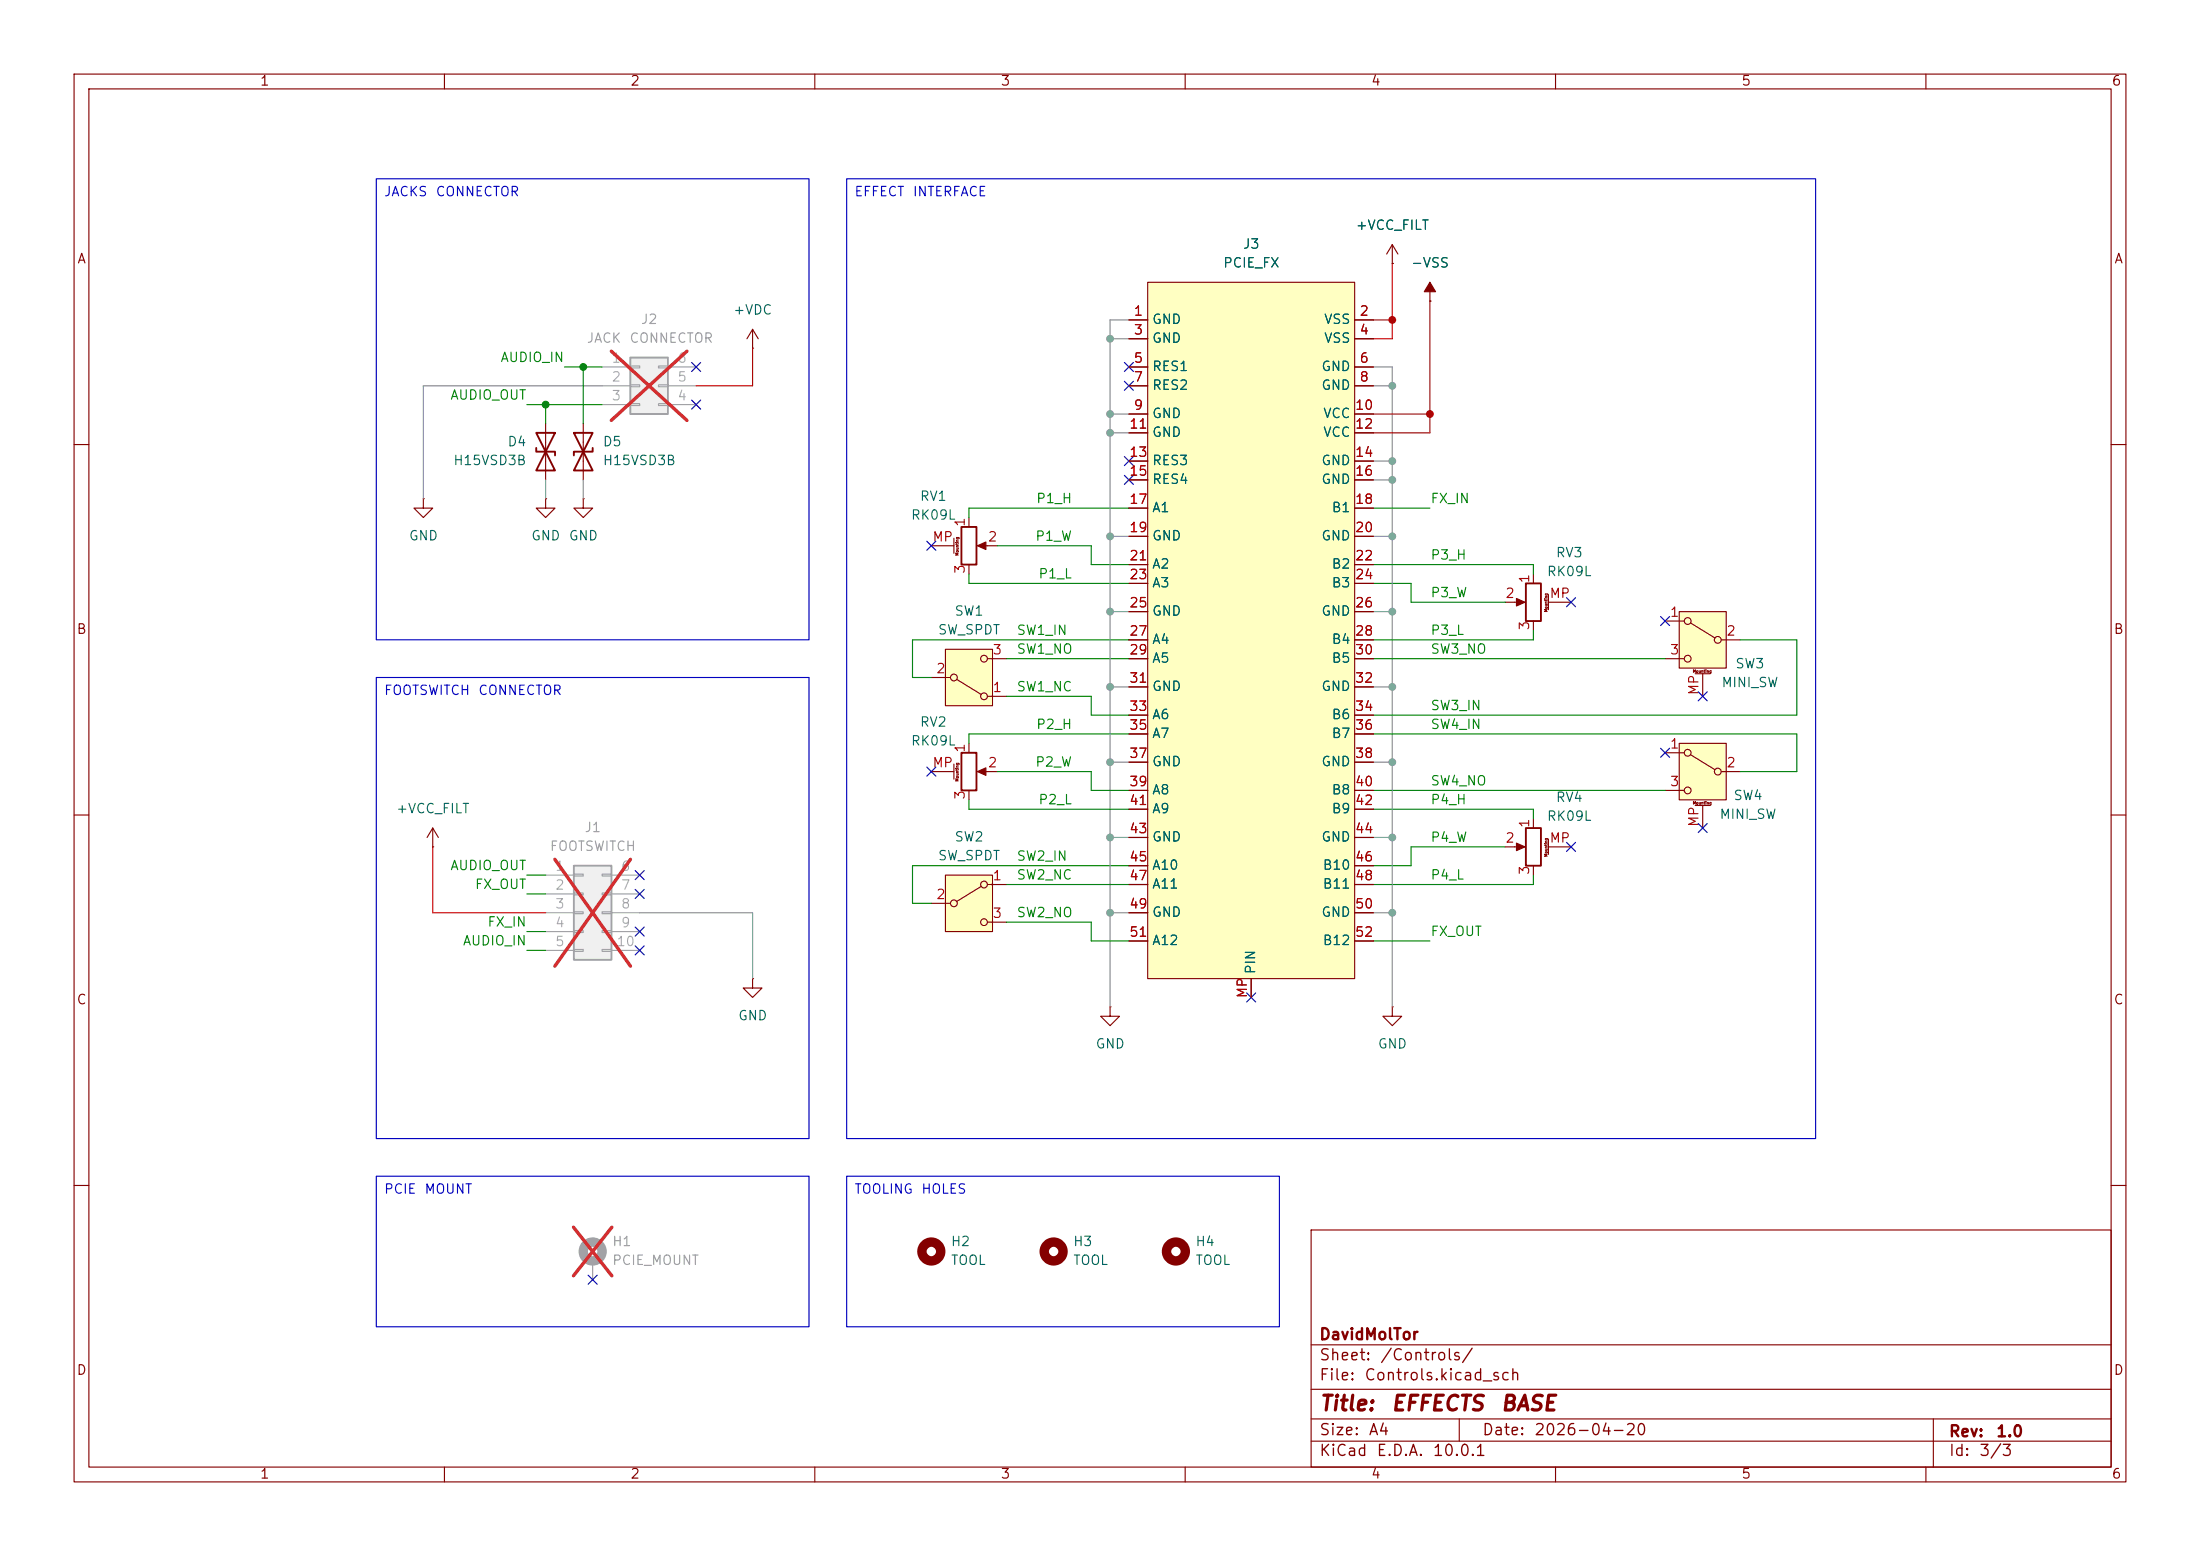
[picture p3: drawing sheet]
<svg xmlns="http://www.w3.org/2000/svg" width="297mm" height="210mm" viewBox="0 0 297 210" stroke-linecap="round" stroke-linejoin="round" font-family="sans-serif">
<g fill="none" stroke="#840000" stroke-width=".15">
<path d="M10 10h277v190h-277zM12 12h273v186h-273zM60 10v2M110 10v2M160 10v2M210 10v2M260 10v2M10 60h2M285 60h2M10 110h2M285 110h2M188 135.9v1.3h1.2l-1.2 1.2-1.3-1.2h1.3"/>
<path d="M188 135.9h.1M10 160h2M177 166h108v32h-108zM285 160h2M60 198v2M110 198v2M160 198v2M177 194.5h108M177 191.5h108M177 187.5h108M177 181.5h108M197 191.5v3"/>
<path d="M210 198v2M260 198v2M261 191.5v6.5"/>
</g>
<path d="M85.1 48.3h5.1v7.6h-5.1z" fill="#f0f0f0"/>
<path d="M85.1 48.3h5.1v7.6h-5.1z" fill="none" stroke="#a1a1a1" stroke-width=".25"/>
<path d="M81.3 49.5h3.8M81.3 52.1h3.8M81.3 54.6h3.8M85.1 49.4h1.3v.3h-1.3zM85.1 51.9h1.3v.3h-1.3zM85.1 54.5h1.3v.2h-1.3zM88.9 49.4h1.3v.3h-1.3zM88.9 51.9h1.3v.3h-1.3zM88.9 54.5h1.3v.2h-1.3zM90.2 49.5h3.8M90.2 52.1h3.8M90.2 54.6h3.8" fill="none" stroke="#a1a1a1" stroke-width=".15"/>
<path d="M82.5 47.4l10.2 9.3M92.7 47.4l-10.2 9.3" fill="none" stroke="#e12e31" stroke-width=".46"/>
<path d="M188 35.6h.1M188 33l-.8 1.3M188 33l.7 1.3M188 33v2.6M78.7 67.3v1.3h-1.2l1.2 1.3 1.3-1.3h-1.3M78.7 67.3h.1M58.4 114.3h.1M58.4 111.8l-.7 1.2M58.4 111.8l.8 1.2M58.4 111.8v2.5" fill="none" stroke="#840000" stroke-width=".15"/>
<path d="M77.5 116.8h5v12.7h-5z" fill="#f0f0f0"/>
<path d="M77.5 116.8h5v12.7h-5z" fill="none" stroke="#a1a1a1" stroke-width=".25"/>
<g fill="none" stroke="#a1a1a1" stroke-width=".15">
<path d="M73.7 118.1h3.8M77.5 118h1.2v.2h-1.2zM81.3 118h1.2v.2h-1.2zM82.5 118.1h3.9M73.7 120.7h3.8M73.7 123.2h3.8M73.7 125.7h3.8M73.7 128.3h3.8M77.5 120.5h1.2v.3h-1.2zM77.5 123.1h1.2v.2h-1.2zM77.5 125.6h1.2v.3h-1.2zM77.5 128.1h1.2v.3h-1.2z"/>
<path d="M81.3 120.5h1.2v.3h-1.2zM81.3 123.1h1.2v.2h-1.2zM81.3 125.6h1.2v.3h-1.2zM81.3 128.1h1.2v.3h-1.2zM82.5 120.7h3.9M82.5 123.2h3.9M82.5 125.7h3.9M82.5 128.3h3.9M80 170.2v2.5"/>
</g>
<path d="M74.9 116l10.2 14.4M85.1 116l-10.2 14.4M77.4 165.6l5.2 6.6M82.6 165.6l-5.2 6.6" fill="none" stroke="#e12e31" stroke-width=".46"/>
<path d="M129.8 71.1h2v5.1h-2zM206 78.7h2v5.1h-2zM206 111.8h2v5h-2z" fill="none" stroke="#840000" stroke-width=".25"/>
<g fill="#840000" stroke="#840000" stroke-width=".15">
<path d="M132 73.7l1.1-.5v1z"/>
<path d="M204.7 113.8l1.2 .5-1.2 .5z"/>
<path d="M204.7 80.8l1.2 .5-1.2 .5z"/>
</g>
<g fill="none" stroke="#840000" stroke-width=".15">
<path d="M125.7 73.7h3.1M128.8 72.6v2.1M130.8 69.9v1.2M130.8 76.2v1.3M132.3 73.7h2.3M207 77.5v1.2M203.2 81.3h2.3M207 83.8v1.3M209 80.3v2M209 81.3h3.1M203.2 114.3h2.3M207 110.5v1.3"/>
<path d="M207 116.8v1.3M209 114.3h3.1M209 113.3v2M101.6 132.1v1.3h1.3l-1.3 1.2-1.3-1.2h1.3M101.6 132.1h.1"/>
</g>
<circle cx="80" cy="168.9" r="1.27" fill="none" stroke="#a1a1a1" stroke-width="1.3"/>
<path d="M226.7 100.3h6.3v7.7h-6.3z" fill="#ffffc2"/>
<g fill="none" stroke="#840000" stroke-width=".15">
<path d="M224.8 101.6h2.5M224.8 106.7h2.5M226.7 100.3h6.3v7.7h-6.3zM228.2 101.9l3.3 2M228.9 108.7h2M229.9 108.7v3.1M232.4 104.1h2.5"/>
<circle cx="227.8" cy="101.6" r=".46"/>
<circle cx="227.8" cy="106.7" r=".46"/>
<circle cx="231.9" cy="104.1" r=".46"/>
</g>
<path d="M127.6 118.1h6.4v7.6h-6.4z" fill="#ffffc2"/>
<g fill="none" stroke="#840000" stroke-width=".15">
<path d="M73.7 67.3v1.3h-1.3l1.3 1.3 1.2-1.3h-1.2M73.7 67.3h.1M125.7 104.1h3.1M127.6 118.1h6.4v7.6h-6.4zM128.8 103.1v2.1M130.8 100.3v1.3M130.8 106.7v1.3M132.3 104.1h2.3M132.5 119.6l-3.3 2.1M133.3 119.4h2.6M125.7 121.9h2.6M133.3 124.5h2.6"/>
<circle cx="132.8" cy="119.4" r=".46"/>
<circle cx="128.8" cy="121.9" r=".46"/>
<circle cx="132.8" cy="124.5" r=".46"/>
</g>
<path d="M129.8 101.6h2v5.1h-2z" fill="none" stroke="#840000" stroke-width=".25"/>
<path d="M132 104.1l1.1-.5v1z" fill="#840000" stroke="#840000" stroke-width=".15"/>
<path d="M226.7 82.6h6.3v7.6h-6.3z" fill="#ffffc2"/>
<g fill="none" stroke="#840000" stroke-width=".15">
<path d="M193 38.1v2.5M193 40.6h.1M224.8 83.8h2.5M224.8 88.9h2.5M226.7 82.6h6.3v7.6h-6.3zM228.2 84.1l3.3 2M228.9 90.9h2M229.9 90.9v3.1M232.4 86.4h2.5"/>
<circle cx="227.8" cy="83.8" r=".46"/>
<circle cx="227.8" cy="88.9" r=".46"/>
<circle cx="231.9" cy="86.4" r=".46"/>
</g>
<path d="M193 38.1l.8 1.3h-1.5z" fill="#840000" stroke="#840000" stroke-width=".15"/>
<path d="M154.9 38.1h28v94h-28z" fill="#ffffc2"/>
<g fill="none" stroke="#840000" stroke-width=".15">
<path d="M154.9 38.1h28v94h-28zM152.4 43.2h2.5M152.4 45.7h2.5M152.4 49.5h2.5M152.4 52.1h2.5M152.4 55.9h2.5M152.4 58.4h2.5M182.9 43.2h2.5M182.9 45.7h2.5M182.9 49.5h2.5M182.9 52.1h2.5M182.9 55.9h2.5"/>
<path d="M182.9 58.4h2.5M152.4 62.2h2.5M152.4 64.8h2.5M152.4 68.6h2.5M152.4 72.4h2.5M152.4 76.2h2.5M152.4 78.7h2.5M182.9 62.2h2.5M182.9 64.8h2.5M182.9 68.6h2.5M182.9 72.4h2.5M182.9 76.2h2.5"/>
<path d="M182.9 78.7h2.5M152.4 82.6h2.5M152.4 86.4h2.5M152.4 88.9h2.5M152.4 92.7h2.5M152.4 96.5h2.5M152.4 99.1h2.5M182.9 82.6h2.5M182.9 86.4h2.5M182.9 88.9h2.5M182.9 92.7h2.5M182.9 96.5h2.5"/>
<path d="M182.9 99.1h2.5M152.4 102.9h2.5M152.4 106.7h2.5M152.4 109.2h2.5M152.4 113h2.5M152.4 116.8h2.5M152.4 119.4h2.5M182.9 102.9h2.5M182.9 106.7h2.5M182.9 109.2h2.5M182.9 113h2.5M182.9 116.8h2.5"/>
<path d="M182.9 119.4h2.5M152.4 123.2h2.5M152.4 127h2.5M168.9 132.1v2.5M182.9 123.2h2.5M182.9 127h2.5"/>
</g>
<path d="M127.6 87.6h6.4v7.7h-6.4z" fill="#ffffc2"/>
<g fill="none" stroke="#840000" stroke-width=".15">
<path d="M188 35.6h.1M73.7 57.2v7.6M78.7 57.2v7.6M101.6 47h.1M101.6 44.5l.8 1.2M101.6 44.5l-.8 1.2M101.6 44.5v2.5M152.4 43.2h2.5M152.4 45.7h2.5M152.4 49.5h2.5M152.4 52.1h2.5M152.4 55.9h2.5"/>
<path d="M152.4 58.4h2.5M182.9 43.2h2.5M182.9 45.7h2.5M182.9 49.5h2.5M182.9 52.1h2.5M182.9 55.9h2.5M182.9 58.4h2.5M193 40.6h.1M57.1 67.3v1.3h-1.2l1.2 1.3 1.3-1.3h-1.3M57.1 67.3h.1M152.4 62.2h2.5M152.4 64.8h2.5"/>
<path d="M152.4 68.6h2.5M152.4 72.4h2.5M152.4 76.2h2.5M152.4 78.7h2.5M182.9 62.2h2.5M182.9 64.8h2.5M182.9 68.6h2.5M182.9 72.4h2.5M182.9 76.2h2.5M182.9 78.7h2.5M125.7 91.4h2.6M127.6 87.6h6.4v7.7h-6.4z"/>
<path d="M129.2 91.7l3.3 2M133.3 94h2.6M133.3 88.9h2.6M152.4 88.9h2.5M152.4 82.6h2.5M152.4 86.4h2.5M152.4 92.7h2.5M152.4 96.5h2.5M152.4 99.1h2.5M182.9 88.9h2.5M182.9 82.6h2.5M182.9 86.4h2.5"/>
<path d="M182.9 92.7h2.5M182.9 96.5h2.5M182.9 99.1h2.5M152.4 102.9h2.5M152.4 106.7h2.5M152.4 109.2h2.5M152.4 113h2.5M152.4 116.8h2.5M152.4 119.4h2.5M182.9 102.9h2.5M182.9 106.7h2.5M182.9 109.2h2.5"/>
<path d="M182.9 113h2.5M182.9 116.8h2.5M182.9 119.4h2.5M149.9 135.9v1.3h1.2l-1.2 1.2-1.3-1.2h1.3M149.9 135.9h.1M152.4 123.2h2.5M152.4 127h2.5M168.9 132.1v2.5M182.9 123.2h2.5M182.9 127h2.5"/>
<circle cx="128.8" cy="91.4" r=".46"/>
<circle cx="132.8" cy="88.9" r=".46"/>
<circle cx="132.8" cy="94" r=".46"/>
</g>
<path d="M72.4 58.4l2.5 5.1h-2.5l2.5-5.1zM77.5 58.4h2.5l-2.5 5.1h2.5zM72.4 60.5v.5h2.5v.5M80 60.5v.5h-2.5v.5" fill="none" stroke="#840000" stroke-width=".25"/>
<g fill="none" stroke="#840000" stroke-width="1.3">
<circle cx="125.7" cy="168.9" r="1.27"/>
<circle cx="142.2" cy="168.9" r="1.27"/>
<circle cx="158.7" cy="168.9" r="1.27"/>
</g>
<g fill="none" stroke="#848484" stroke-width=".15">
<path d="M81.3 52.1h-24.2v15.2M149.9 45.7h2.5M149.9 58.4h2.5M149.9 55.9h2.5M152.4 43.2h-2.5v92.7M185.4 49.5h2.6v86.4M185.4 52.1h2.6M73.7 64.8v2.5M78.7 64.8v2.5M149.9 72.4h2.5M185.4 64.8h2.6M185.4 72.4h2.6"/>
<path d="M185.4 62.2h2.6M149.9 92.7h2.5M149.9 82.6h2.5M185.4 92.7h2.6M185.4 82.6h2.6M149.9 113h2.5M149.9 102.9h2.5M185.4 113h2.6M185.4 102.9h2.6M86.4 123.2h15.2v8.9M149.9 123.2h2.5M185.4 123.2h2.6"/>
</g>
<g fill="none" stroke="#008400" stroke-width=".15">
<path d="M71.1 54.6h10.2M73.7 54.6v2.6M76.2 49.5h5.1M78.7 49.5v7.7M130.8 77.5v1.2h21.6M134.6 73.7h12.7v2.5h5.1M152.4 68.6h-21.6v1.3M185.4 76.2h21.6v1.3M185.4 78.7h5.1v2.6h12.7M185.4 68.6h7.6M135.9 94h11.4v2.5h5.1M135.9 88.9h16.5"/>
<path d="M152.4 99.1h-21.6v1.2M152.4 86.4h-29.2v5h2.5M185.4 99.1h57.2v5h-7.7M185.4 88.9h39.4M207 85.1v1.3h-21.6M234.9 86.4h7.7v10.1h-57.2M71.1 118.1h2.6M130.8 108v1.2h21.6M134.6 104.1h12.7v2.6h5.1M135.9 119.4h16.5M152.4 116.8h-29.2v5.1h2.5M185.4 109.2h21.6v1.3"/>
<path d="M185.4 106.7h39.4M203.2 114.3h-12.7v2.5h-5.1M207 118.1v1.3h-21.6M71.1 128.3h2.6M71.1 125.7h2.6M71.1 120.7h2.6M135.9 124.5h11.4v2.5h5.1M185.4 127h7.6"/>
</g>
<path d="M188 35.6v10.1h-2.6M101.6 47v5.1h-7.6M185.4 43.2h2.6M185.4 55.9h7.6M193 40.6v17.8h-7.6M58.4 114.3v8.9h15.3" fill="none" stroke="#c20000" stroke-width=".15"/>
<g fill="none" stroke="#000084" stroke-width=".15">
<path d="M93.4 54l1.2 1.2M93.4 48.9l1.2 1.2M94.6 54l-1.2 1.2M94.6 48.9l-1.2 1.2M151.8 51.5l1.2 1.2M151.8 48.9l1.2 1.2M153 51.5l-1.2 1.2M153 48.9l-1.2 1.2M125.1 73.1l1.2 1.2M126.3 73.1l-1.2 1.2M151.8 64.2l1.2 1.2M151.8 61.6l1.2 1.2"/>
<path d="M153 61.6l-1.2 1.2M153 64.2l-1.2 1.2M211.5 80.7l1.2 1.2M212.7 80.7l-1.2 1.2M224.2 83.2l1.2 1.2M225.4 83.2l-1.2 1.2M229.3 93.4l1.2 1.2M230.5 93.4l-1.2 1.2M85.8 117.5l1.2 1.2M87 117.5l-1.2 1.2M125.1 103.5l1.2 1.2M126.3 103.5l-1.2 1.2"/>
<path d="M211.5 113.7l1.2 1.2M212.7 113.7l-1.2 1.2M224.2 101l1.2 1.2M225.4 101l-1.2 1.2M229.3 111.2l1.2 1.2M230.5 111.2l-1.2 1.2M85.8 125.1l1.2 1.2M85.8 127.7l1.2 1.2M85.8 120l1.2 1.3M87 125.1l-1.2 1.2M87 127.7l-1.2 1.2M87 120l-1.2 1.3"/>
<path d="M168.3 134l1.2 1.2M169.5 134l-1.2 1.2M79.4 172.1l1.2 1.2M80.6 172.1l-1.2 1.2"/>
</g>
<path d="M50.8 24.1h58.4v62.3h-58.4zM114.3 24.1h130.8v129.6h-130.8zM50.8 91.4h58.4v62.3h-58.4zM50.8 158.8h58.4v20.3h-58.4zM114.3 158.8h58.4v20.3h-58.4z" fill="none" stroke="#0000c2" stroke-width=".15"/>
<g fill="#848484" stroke="#848484" stroke-width=".14">
<circle cx="188" cy="102.9" r=".46"/>
<circle cx="188" cy="82.6" r=".46"/>
<circle cx="188" cy="92.7" r=".46"/>
<circle cx="149.9" cy="113" r=".46"/>
<circle cx="149.9" cy="123.2" r=".46"/>
<circle cx="188" cy="113" r=".46"/>
<circle cx="188" cy="123.2" r=".46"/>
<circle cx="149.9" cy="102.9" r=".46"/>
<circle cx="188" cy="72.4" r=".46"/>
<circle cx="188" cy="64.8" r=".46"/>
<circle cx="188" cy="52.1" r=".46"/>
<circle cx="188" cy="62.2" r=".46"/>
<circle cx="149.9" cy="45.7" r=".46"/>
<circle cx="149.9" cy="55.9" r=".46"/>
<circle cx="149.9" cy="58.4" r=".46"/>
<circle cx="149.9" cy="72.4" r=".46"/>
<circle cx="149.9" cy="82.6" r=".46"/>
<circle cx="149.9" cy="92.7" r=".46"/>
</g>
<g fill="#c20000" stroke="#c20000" stroke-width=".14">
<circle cx="188" cy="43.2" r=".46"/>
<circle cx="193" cy="55.9" r=".46"/>
</g>
<g fill="#008400" stroke="#008400" stroke-width=".14">
<circle cx="73.7" cy="54.6" r=".46"/>
<circle cx="78.7" cy="49.5" r=".46"/>
</g>
<g font-size="2" fill="#840000">
<text x="178" y="190.9">Title:</text>
<text x="187.7" y="190.9">EFFECTS</text>
<text x="202.5" y="190.9">BASE</text>
</g>
<g font-size="1.5" fill="#840000">
<text x="178" y="184">Sheet:</text>
<text x="178" y="181.2">DavidMolTor</text>
<text x="186.2" y="184">/Controls/</text>
<text x="178" y="186.7">File:</text>
<text x="184.1" y="186.7">Controls.kicad_sch</text>
<text x="178" y="196.9">KiCad</text>
<text x="178" y="194.1">Size:</text>
<text x="184.7" y="194.1">A4</text>
<text x="185.7" y="196.9">E.D.A.</text>
<text x="193.3" y="196.9">10.0.1</text>
<text x="200" y="194.1">Date:</text>
<text x="207" y="194.1">2026-04-20</text>
<text x="263" y="194.3">Rev:</text>
<text x="263" y="196.9">Id:</text>
<text x="267.1" y="196.9">3/3</text>
<text x="269.4" y="194.3">1.0</text>
</g>
<g font-size="1.3" fill="#840000">
<text x="35" y="11.9">1</text>
<text x="85" y="11.9">2</text>
<text x="135" y="11.9">3</text>
<text x="185" y="11.9">4</text>
<text x="235" y="11.9">5</text>
<text x="285" y="11.9">6</text>
<text x="10.3" y="35.9">A</text>
<text x="285.3" y="35.9">A</text>
<text x="10.3" y="85.9">B</text>
<text x="285.3" y="85.9">B</text>
<text x="10.3" y="135.9">C</text>
<text x="285.3" y="135.9">C</text>
<text x="10.3" y="185.9">D</text>
<text x="285.3" y="185.9">D</text>
<text x="35" y="199.9">1</text>
<text x="85" y="199.9">2</text>
<text x="135" y="199.9">3</text>
<text x="185" y="199.9">4</text>
<text x="235" y="199.9">5</text>
<text x="285" y="199.9">6</text>
</g>
<g font-size="1.3" fill="#0000c2">
<text x="51.8" y="26.8">JACKS</text>
<text x="58.7" y="26.8">CONNECTOR</text>
<text x="115.3" y="26.8">EFFECT</text>
<text x="123.1" y="26.8">INTERFACE</text>
<text x="51.8" y="94.1">FOOTSWITCH</text>
<text x="64.5" y="94.1">CONNECTOR</text>
<text x="51.8" y="161.4">PCIE</text>
<text x="57.2" y="161.4">MOUNT</text>
<text x="115.3" y="161.4">TOOLING</text>
<text x="124.3" y="161.4">HOLES</text>
</g>
<g font-size="1.3" fill="#006464">
<text x="167.7" y="33.9">J3</text>
<text x="182.9" y="31.3">+VCC_FILT</text>
<text x="165" y="36.4">PCIE_FX</text>
<text x="190.4" y="36.4">-VSS</text>
<text x="98.9" y="42.8">+VDC</text>
<text x="155.4" y="44">GND</text>
<text x="155.4" y="46.6">GND</text>
<text x="178.7" y="44">VSS</text>
<text x="178.7" y="46.6">VSS</text>
<text x="155.4" y="50.4">RES1</text>
<text x="155.4" y="52.9">RES2</text>
<text x="178.3" y="50.4">GND</text>
<text x="178.3" y="52.9">GND</text>
<text x="155.4" y="56.7">GND</text>
<text x="155.4" y="59.3">GND</text>
<text x="178.5" y="56.7">VCC</text>
<text x="178.5" y="59.3">VCC</text>
<text x="61.1" y="63.1">H15VSD3B</text>
<text x="68.4" y="60.6">D4</text>
<text x="81.3" y="60.6">D5</text>
<text x="81.3" y="63.1">H15VSD3B</text>
<text x="155.4" y="63.1">RES3</text>
<text x="155.4" y="65.6">RES4</text>
<text x="178.3" y="63.1">GND</text>
<text x="178.3" y="65.6">GND</text>
<text x="122.9" y="70.5">RK09L</text>
<text x="124.1" y="67.9">RV1</text>
<text x="155.4" y="69.4">A1</text>
<text x="179.7" y="69.4">B1</text>
<text x="55.1" y="73.3">GND</text>
<text x="71.6" y="73.3">GND</text>
<text x="76.7" y="73.3">GND</text>
<text x="155.4" y="73.3">GND</text>
<text x="155.4" y="77.1">A2</text>
<text x="178.3" y="73.3">GND</text>
<text x="179.7" y="77.1">B2</text>
<text x="210" y="75.5">RV3</text>
<text x="128.8" y="83.4">SW1</text>
<text x="155.4" y="79.6">A3</text>
<text x="155.4" y="83.4">GND</text>
<text x="178.3" y="83.4">GND</text>
<text x="179.7" y="79.6">B3</text>
<text x="208.7" y="78.1">RK09L</text>
<text x="126.5" y="86">SW_SPDT</text>
<text x="155.4" y="87.2">A4</text>
<text x="155.4" y="89.8">A5</text>
<text x="179.7" y="87.2">B4</text>
<text x="179.7" y="89.8">B5</text>
<text x="155.4" y="93.6">GND</text>
<text x="178.3" y="93.6">GND</text>
<text x="232.3" y="93.1">MINI_SW</text>
<text x="234.2" y="90.5">SW3</text>
<text x="122.9" y="100.9">RK09L</text>
<text x="124.1" y="98.4">RV2</text>
<text x="155.4" y="97.4">A6</text>
<text x="155.4" y="99.9">A7</text>
<text x="179.7" y="97.4">B6</text>
<text x="179.7" y="99.9">B7</text>
<text x="155.4" y="103.7">GND</text>
<text x="155.4" y="107.5">A8</text>
<text x="178.3" y="103.7">GND</text>
<text x="179.7" y="107.5">B8</text>
<text x="53.4" y="110.1">+VCC_FILT</text>
<text x="128.8" y="113.9">SW2</text>
<text x="155.4" y="110.1">A9</text>
<text x="155.4" y="113.9">GND</text>
<text x="178.3" y="113.9">GND</text>
<text x="179.7" y="110.1">B9</text>
<text x="208.7" y="111.1">RK09L</text>
<text x="210" y="108.6">RV4</text>
<text x="232.1" y="110.8">MINI_SW</text>
<text x="233.9" y="108.3">SW4</text>
<text x="126.5" y="116.4">SW_SPDT</text>
<text x="155.4" y="117.7">A10</text>
<text x="178.5" y="117.7">B10</text>
<text x="155.4" y="120.2">A11</text>
<text x="155.4" y="124.1">GND</text>
<text x="178.3" y="124.1">GND</text>
<text x="178.5" y="120.2">B11</text>
<text x="155.4" y="127.9">A12</text>
<text x="169.8" y="131.6" transform="rotate(-90 169.8 131.6)">PIN</text>
<text x="178.5" y="127.9">B12</text>
<text x="99.6" y="138">GND</text>
<text x="147.8" y="141.8">GND</text>
<text x="185.9" y="141.8">GND</text>
<text x="128.3" y="171">TOOL</text>
<text x="128.3" y="168.5">H2</text>
<text x="144.8" y="171">TOOL</text>
<text x="144.8" y="168.5">H3</text>
<text x="161.3" y="171">TOOL</text>
<text x="161.3" y="168.5">H4</text>
</g>
<g font-size="1.3" fill="#989898">
<text x="79.1" y="46.6">JACK</text>
<text x="84.9" y="46.6">CONNECTOR</text>
<text x="86.4" y="44">J2</text>
<text x="78.8" y="112.6">J1</text>
<text x="74.1" y="115.2">FOOTSWITCH</text>
<text x="82.6" y="171">PCIE_MOUNT</text>
<text x="82.6" y="168.5">H1</text>
</g>
<g font-size="1.3" fill="#a90000">
<text x="153" y="42.9">1</text>
<text x="153" y="45.5">3</text>
<text x="183.4" y="42.9">2</text>
<text x="183.4" y="45.5">4</text>
<text x="153" y="49.3">5</text>
<text x="153" y="51.8">7</text>
<text x="183.4" y="49.3">6</text>
<text x="183.4" y="51.8">8</text>
<text x="152.4" y="58.2">11</text>
<text x="153" y="55.6">9</text>
<text x="182.8" y="55.6">10</text>
<text x="182.8" y="58.2">12</text>
<text x="152.4" y="62">13</text>
<text x="152.4" y="64.5">15</text>
<text x="182.8" y="62">14</text>
<text x="182.8" y="64.5">16</text>
<text x="130.6" y="71.2" transform="rotate(-90 130.6 71.2)">1</text>
<text x="152.4" y="68.3">17</text>
<text x="182.8" y="68.3">18</text>
<text x="125.8" y="73.4">MP</text>
<text x="130.6" y="77.5" transform="rotate(-90 130.6 77.5)">3</text>
<text x="133.3" y="73.4">2</text>
<text x="152.4" y="72.1">19</text>
<text x="152.4" y="75.9">21</text>
<text x="182.8" y="72.1">20</text>
<text x="182.8" y="75.9">22</text>
<text x="152.4" y="78.5">23</text>
<text x="152.4" y="82.3">25</text>
<text x="182.8" y="78.5">24</text>
<text x="182.8" y="82.3">26</text>
<text x="203.1" y="81">2</text>
<text x="206.8" y="78.8" transform="rotate(-90 206.8 78.8)">1</text>
<text x="209.1" y="81">MP</text>
<text x="225.4" y="83.6">1</text>
<text x="133.9" y="88.6">3</text>
<text x="152.4" y="86.1">27</text>
<text x="152.4" y="88.6">29</text>
<text x="182.8" y="86.1">28</text>
<text x="182.8" y="88.6">30</text>
<text x="206.8" y="85.2" transform="rotate(-90 206.8 85.2)">3</text>
<text x="225.4" y="88.6">3</text>
<text x="233" y="86.1">2</text>
<text x="126.3" y="91.2">2</text>
<text x="133.9" y="93.7">1</text>
<text x="152.4" y="92.5">31</text>
<text x="182.8" y="92.5">32</text>
<text x="229.6" y="93.9" transform="rotate(-90 229.6 93.9)">MP</text>
<text x="130.6" y="101.7" transform="rotate(-90 130.6 101.7)">1</text>
<text x="152.4" y="96.3">33</text>
<text x="152.4" y="98.8">35</text>
<text x="182.8" y="96.3">34</text>
<text x="182.8" y="98.8">36</text>
<text x="225.4" y="101.3">1</text>
<text x="125.8" y="103.9">MP</text>
<text x="133.3" y="103.9">2</text>
<text x="152.4" y="102.6">37</text>
<text x="152.4" y="106.4">39</text>
<text x="182.8" y="102.6">38</text>
<text x="182.8" y="106.4">40</text>
<text x="225.4" y="106.4">3</text>
<text x="233" y="103.9">2</text>
<text x="130.6" y="108" transform="rotate(-90 130.6 108)">3</text>
<text x="152.4" y="109">41</text>
<text x="152.4" y="112.8">43</text>
<text x="182.8" y="109">42</text>
<text x="182.8" y="112.8">44</text>
<text x="206.8" y="111.8" transform="rotate(-90 206.8 111.8)">1</text>
<text x="229.6" y="111.7" transform="rotate(-90 229.6 111.7)">MP</text>
<text x="133.9" y="119.1">1</text>
<text x="152.4" y="116.6">45</text>
<text x="152.4" y="119.1">47</text>
<text x="182.8" y="116.6">46</text>
<text x="182.8" y="119.1">48</text>
<text x="203.1" y="114">2</text>
<text x="206.8" y="118.2" transform="rotate(-90 206.8 118.2)">3</text>
<text x="209.1" y="114">MP</text>
<text x="126.3" y="121.7">2</text>
<text x="133.9" y="124.2">3</text>
<text x="152.4" y="122.9">49</text>
<text x="182.8" y="122.9">50</text>
<text x="152.4" y="126.7">51</text>
<text x="182.8" y="126.7">52</text>
<text x="168.7" y="134.8" transform="rotate(-90 168.7 134.8)">MP</text>
</g>
<g font-size="1.3" fill="#008400">
<text x="67.5" y="49.2">AUDIO_IN</text>
<text x="60.7" y="54.3">AUDIO_OUT</text>
<text x="139.8" y="68.2">P1_H</text>
<text x="193" y="68.2">FX_IN</text>
<text x="139.7" y="73.3">P1_W</text>
<text x="193" y="75.9">P3_H</text>
<text x="140.1" y="78.4">P1_L</text>
<text x="193" y="80.9">P3_W</text>
<text x="137.2" y="86">SW1_IN</text>
<text x="137.2" y="88.6">SW1_NO</text>
<text x="193" y="88.6">SW3_NO</text>
<text x="193" y="86">P3_L</text>
<text x="137.2" y="93.6">SW1_NC</text>
<text x="139.8" y="98.7">P2_H</text>
<text x="193" y="98.7">SW4_IN</text>
<text x="193" y="96.2">SW3_IN</text>
<text x="139.7" y="103.8">P2_W</text>
<text x="193" y="106.3">SW4_NO</text>
<text x="140.1" y="108.9">P2_L</text>
<text x="193" y="114">P4_W</text>
<text x="193" y="108.9">P4_H</text>
<text x="60.7" y="117.8">AUDIO_OUT</text>
<text x="137.2" y="119">SW2_NC</text>
<text x="137.2" y="116.5">SW2_IN</text>
<text x="193" y="119">P4_L</text>
<text x="64" y="120.3">FX_OUT</text>
<text x="65.7" y="125.4">FX_IN</text>
<text x="137.2" y="124.1">SW2_NO</text>
<text x="62.4" y="127.9">AUDIO_IN</text>
<text x="193" y="126.7">FX_OUT</text>
</g>
<g font-size="1.3" fill="#aaa">
<text x="82.5" y="49.3">1</text>
<text x="82.5" y="51.8">2</text>
<text x="91.4" y="51.8">5</text>
<text x="91.4" y="49.3">6</text>
<text x="82.5" y="54.4">3</text>
<text x="91.4" y="54.4">4</text>
<text x="74.9" y="117.9">1</text>
<text x="83.7" y="117.9">6</text>
<text x="74.9" y="120.4">2</text>
<text x="74.9" y="122.9">3</text>
<text x="74.9" y="125.5">4</text>
<text x="83.7" y="120.4">7</text>
<text x="83.7" y="122.9">8</text>
<text x="83.7" y="125.5">9</text>
<text x="74.9" y="128">5</text>
<text x="83.1" y="128">10</text>
</g>
<g font-size=".4" fill="#840000">
<text x="129.5" y="75" transform="rotate(-90 129.5 75)">Mounting</text>
<text x="209" y="82.7" transform="rotate(-90 209 82.7)">Mounting</text>
<text x="228.5" y="90.9">Mounting</text>
<text x="129.5" y="105.5" transform="rotate(-90 129.5 105.5)">Mounting</text>
<text x="228.5" y="108.7">Mounting</text>
<text x="209" y="115.7" transform="rotate(-90 209 115.7)">Mounting</text>
</g>
</svg>
